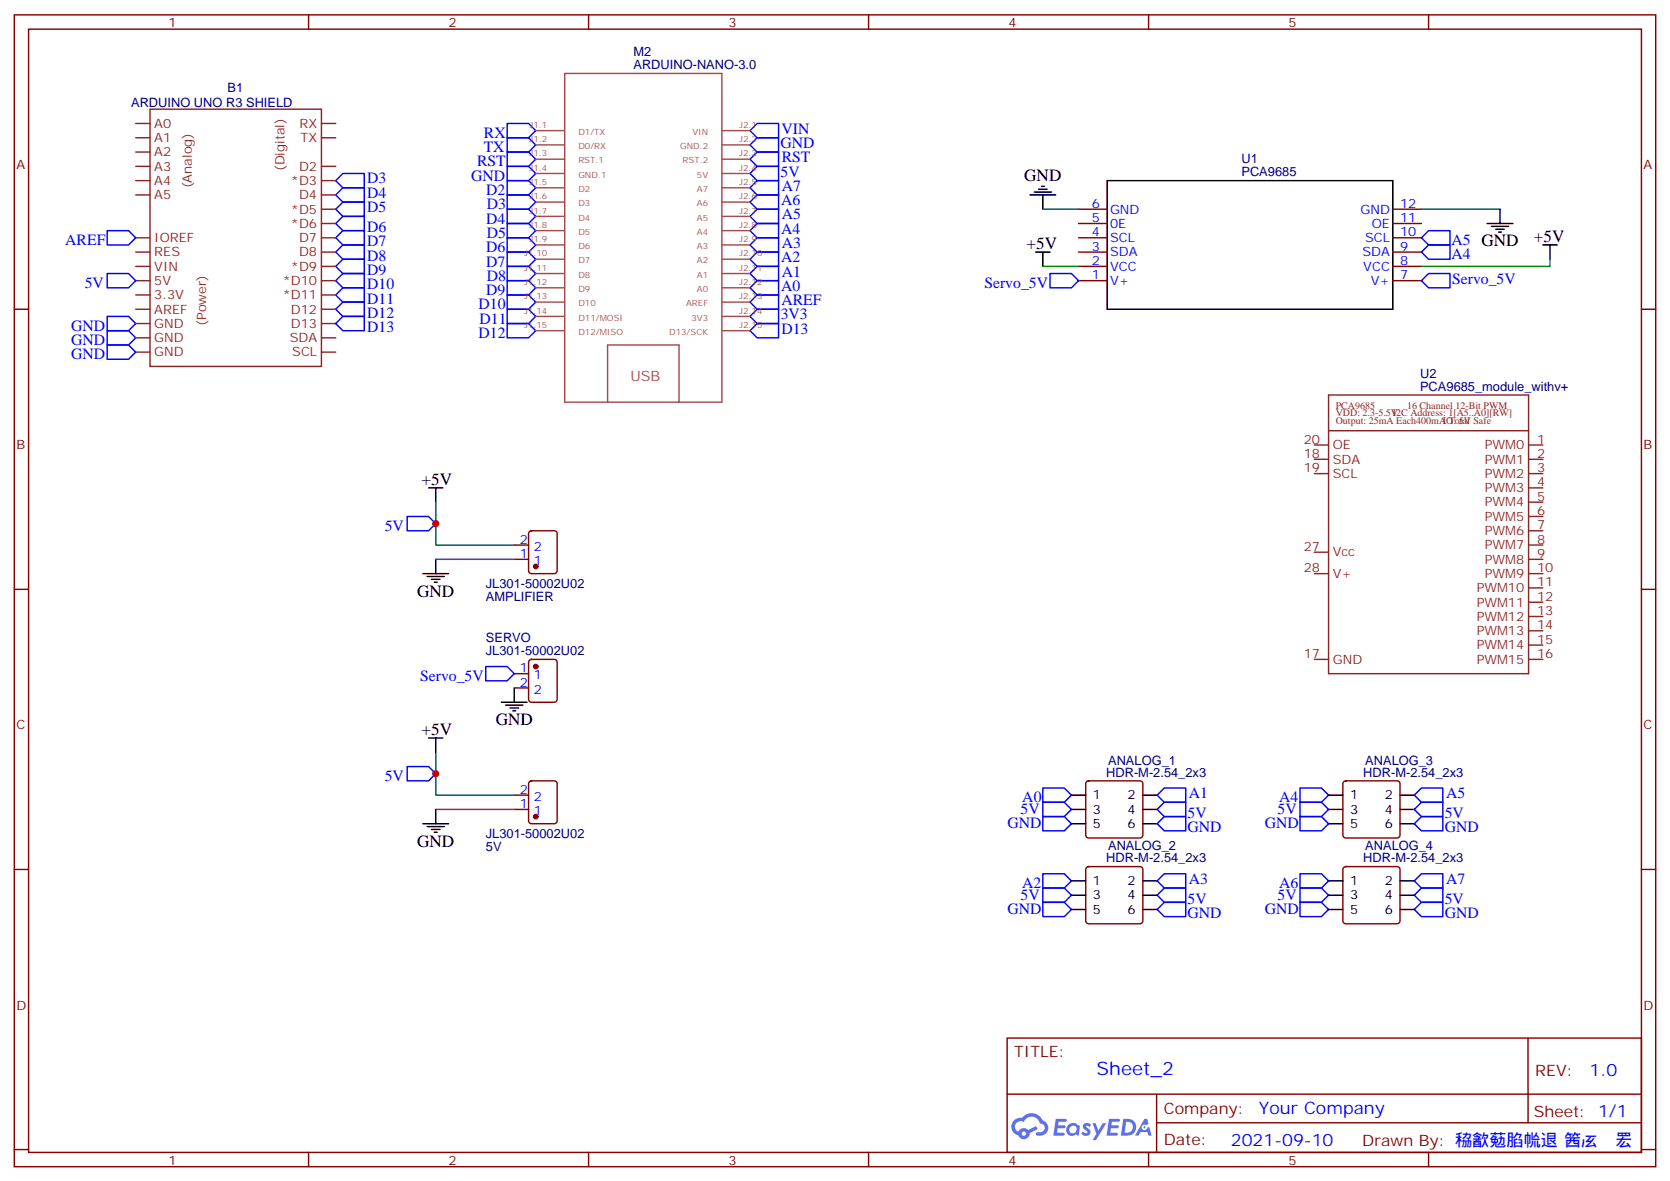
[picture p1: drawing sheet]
<svg xmlns="http://www.w3.org/2000/svg" width="412mm" height="292mm" viewBox="0 0 412 292" stroke-linecap="round" stroke-linejoin="round" font-family="sans-serif">
<g fill="none" stroke="#870000" stroke-width=".35">
<path d="M3.5 3.7h405.4v284.3h-405.4zM7.1 7.2h398.2v277.3h-398.2zM76.2 3.7v3.5M145.3 3.7v3.5M214.5 3.7v3.5M283.6 3.7v3.5M352.8 3.7v3.5M3.5 76.3h3.6M405.3 76.3h3.6M3.5 145.5h3.6M405.3 145.5h3.6M3.5 214.6h3.6"/>
<path d="M405.3 214.6h3.6M248.7 256.3h156.6v28.2h-156.6zM377.3 256.3v20.9M248.7 270.1h156.5M285.6 277.2h119.6M285.6 270.1v14.1M3.5 283.8h3.6M76.2 284.5v3.5M145.3 284.5v3.5M214.5 284.5v3.5M283.6 284.5v3.5M352.8 284.5v3.5"/>
<path d="M405.3 283.8h3.6"/>
</g>
<g fill="#5487ff">
<path d="M267.7 277.4a1.22 1.22 0 0 1 1.7 .3l-.4 .6a.47 .47 0 0 0-.3-.4 .47 .47 0 0 0-.5 .2v.1a1.3 1.3 0 0 1 1 1.7 1.39 1.39 0 0 1-2.2-.1l.5-.5 .7 .4a.29 .29 0 0 0 .3-.2 .29 .29 0 0 0-.2-.4 1.04 1.04 0 0 1-.6-1.7z"/>
<path d="M260.7 276.2h2.4a.37 .37 0 0 1 .3 .4 .37 .37 0 0 1-.3 .3h-1.7l-.1 .9h1.5l.3 .3-.3 .4h-1.6l-.2 1.1h1.6a.36 .36 0 0 1 .3 .4 .36 .36 0 0 1-.3 .3h-2.5z"/>
<path d="M273.8 276.2h2.4a.37 .37 0 0 1 .4 .4 .37 .37 0 0 1-.4 .3h-1.6l-.2 .9h1.6l.3 .3-.4 .4h-1.6l-.1 1.1h1.5a.36 .36 0 0 1 .4 .4 .36 .36 0 0 1-.4 .3h-2.4z"/>
<path d="M282.6 276.2h.7l.3 1.2-.6 .4a.69 .69 0 0 0-1 .2 .69 .69 0 0 0 .4 1 .69 .69 0 0 0 .9-.6l.5-.3 .6 2.2h-.8l-.2-.9h-1.8l-.5 .9h-.8z"/>
<path d="M269.8 277.3h.8l.6 1.8 1.1-1.8h.9l-2.6 4.2h-.8l.9-1.6z"/>
<path d="M277.4 276.2l-.6 4.1h1.3a2.11 2.11 0 0 0 2.5-2.1 2.11 2.11 0 0 0-2.5-2zM278.1 276.9a1.39 1.39 0 0 1 1.7 1.4 1.39 1.39 0 0 1-1.8 1.3h-.3z"/>
<path d="M263.7 277.8a1.47 1.47 0 0 0-.1 2.1 1.47 1.47 0 0 0 2.1 .1l.7 .3 .3-2.3-.2-.2h-.4a1.49 1.49 0 0 0-2.4 0zM264.4 278.2a.92 .92 0 0 1 1.5 .5 .92 .92 0 0 1-1.3 1 .9 .9 0 0 1-.2-1.5z"/>
<path d="M250.4 276.6a2.18 2.18 0 0 0 1.1 3.7 1.44 1.44 0 0 0 1.6 .9 1.44 1.44 0 0 0 1.2-1.5l2-1-.5-.7-1.9 .9a1.47 1.47 0 0 0-2.4 .5 1.39 1.39 0 0 1-.7-2 1.39 1.39 0 0 1 2-.4 2.12 2.12 0 0 1 2.2-1.3 2.12 2.12 0 0 1 1.9 1.7 1.07 1.07 0 0 1 1.1 1 1.07 1.07 0 0 1-1 1.1h-.7a.43 .43 0 0 0-.5 .4 .43 .43 0 0 0 .4 .4 1.98 1.98 0 0 0 2.5-1.2 1.98 1.98 0 0 0-1.2-2.5 2.98 2.98 0 0 0-5.1-.7l-1.1 .1zM252.3 279.9a.55 .55 0 0 1 1.1 0 .55 .55 0 0 1-1.1 0z"/>
<circle cx="282.6" cy="278.3" r=".26"/>
</g>
<g fill="none" stroke="#000" stroke-width=".35">
<path d="M254.4 48.1h6.3M255.4 47.4h4.2M256.5 46.7h2.1M257.2 46h.7M257.5 48.1v3.5M273.4 44.6h70.6v31.7h-70.6zM367.2 55.2h6.4M368.3 55.9h4.2M369.4 56.6h2.1M370.1 57.3h.7M370.4 51.6v3.6M255.8 62.2h3.5"/>
<path d="M257.5 62.2v3.6M381 60.5h3.5M382.8 60.5v3.5M105.8 120.4h3.6M107.6 120.4v3.6M107.6 138.1v3.5M104.4 141.6h6.4M105.5 142.3h4.2M106.5 143h2.2M107.2 143.7h.7M123.8 173.4h6.4M124.9 174.1h4.2"/>
<path d="M125.9 174.8h2.2M126.6 175.5h.8M127 169.8v3.6M105.8 182.2h3.6M107.6 182.2v3.5M107.6 199.8v3.5M264.6 196.3h3.5M264.6 199.8h3.5M282.2 196.3h3.6M282.2 199.8h3.6M328.1 196.3h3.5M328.1 199.8h3.5"/>
<path d="M345.7 196.3h3.5M345.7 199.8h3.5M104.4 203.3h6.4M105.5 204h4.2M106.5 204.8h2.2M107.2 205.5h.7M264.6 203.3h3.5M264.6 217.5h3.5M282.2 203.3h3.6M282.2 217.5h3.6M328.1 203.3h3.5M328.1 217.5h3.5"/>
<path d="M345.7 203.3h3.5M345.7 217.5h3.5M264.6 221h3.5M264.6 224.5h3.5M282.2 221h3.6M282.2 224.5h3.6M328.1 221h3.5M328.1 224.5h3.5M345.7 221h3.5M345.7 224.5h3.5"/>
</g>
<g fill="none" stroke="#870000" stroke-width=".35">
<path d="M266.3 58.7h7.1M266.3 55.2h7.1M266.3 51.6h7.1M344 58.7h7M344 55.2h7M344 51.6h7M266.3 69.3h7.1M266.3 65.8h7.1M266.3 62.2h7.1M344 69.3h7M344 65.8h7M344 62.2h7"/>
<path d="M127 138.1h3.5M127 134.5h3.5M130.8 131.2l.4-.2h5.7a.71 .71 0 0 1 .7 .7v9.2a.76 .76 0 0 1-.7 .7h-5.7a.76 .76 0 0 1-.7-.7v-9.2zM127 166.3h3.5M127 169.8h3.5M130.8 163l.4-.2h5.7a.71 .71 0 0 1 .7 .7v9.1a.76 .76 0 0 1-.7 .8h-5.7a.76 .76 0 0 1-.7-.8v-9.1zM127 199.8h3.5M127 196.3h3.5M130.8 193l.4-.2h5.7a.71 .71 0 0 1 .7 .7v9.1a.76 .76 0 0 1-.7 .7h-5.7a.76 .76 0 0 1-.7-.7v-9.1zM268.3 193l.5-.2h12.7a.71 .71 0 0 1 .7 .7v12.7a.76 .76 0 0 1-.7 .7h-12.7a.76 .76 0 0 1-.7-.7v-12.7zM331.8 193l.5-.2h12.7a.71 .71 0 0 1 .7 .7v12.7a.76 .76 0 0 1-.7 .7h-12.7a.76 .76 0 0 1-.7-.7v-12.7zM268.3 214.1l.5-.2h12.7a.71 .71 0 0 1 .7 .7v12.7a.76 .76 0 0 1-.7 .7h-12.7a.76 .76 0 0 1-.7-.7v-12.7z"/>
<path d="M331.8 214.1l.5-.2h12.7a.71 .71 0 0 1 .7 .7v12.7a.76 .76 0 0 1-.7 .7h-12.7a.76 .76 0 0 1-.7-.7v-12.7z"/>
</g>
<g fill="#870000" stroke="#870000" stroke-width=".35">
<circle cx="132.3" cy="139.8" r=".53"/>
<circle cx="132.3" cy="164.5" r=".53"/>
<circle cx="132.3" cy="201.6" r=".53"/>
</g>
<g fill="none" stroke="#00f" stroke-width=".35">
<path d="M125.2 37.5h5.3l1.8 1.8-1.8 1.8h-5.3zM125.2 30.5h5.3l1.8 1.7-1.8 1.8h-5.3zM125.2 34h5.3l1.8 1.8-1.8 1.7h-5.3zM185.2 39.3l1.8-1.8h5.3v3.6h-5.3zM187 30.5h5.3v3.5h-5.3l-1.8-1.8zM187 34h5.3v3.5h-5.3l-1.8-1.7zM26.5 56.9h5.2l1.8 1.8-1.8 1.8h-5.2zM82.9 51.6l1.8-1.7h5.3v3.5h-5.3zM82.9 48.1l1.8-1.7h5.3v3.5h-5.3zM82.9 44.6l1.8-1.8h5.3v3.6h-5.3zM84.7 56.9h5.3v3.6h-5.3l-1.8-1.8zM84.7 53.4h5.3v3.5h-5.3l-1.8-1.7z"/>
<path d="M125.2 41.1h5.3l1.8 1.7-1.8 1.8h-5.3zM125.2 44.6h5.3l1.8 1.8-1.8 1.7h-5.3zM125.2 48.1h5.3l1.8 1.8-1.8 1.7h-5.3zM125.2 51.6h5.3l1.8 1.8-1.8 1.8h-5.3zM125.2 55.2h5.3l1.8 1.7-1.8 1.8h-5.3zM125.2 58.7h5.3l1.8 1.8-1.8 1.7h-5.3zM185.2 46.4l1.8-1.8h5.3v3.5h-5.3zM185.2 42.8l1.8-1.7h5.3v3.5h-5.3zM185.2 56.9l1.8-1.7h5.3v3.5h-5.3zM185.2 53.4l1.8-1.8h5.3v3.6h-5.3zM187 48.1h5.3v3.5h-5.3l-1.8-1.7zM351 58.7l1.8-1.8h5.3v3.6h-5.3z"/>
<path d="M26.5 78.1h5.2l1.8 1.8-1.8 1.7h-5.2zM26.5 67.5h5.2l1.8 1.8-1.8 1.7h-5.2zM84.7 74.6h5.3v3.5h-5.3l-1.8-1.8zM84.7 71h5.3v3.6h-5.3l-1.8-1.8zM84.7 67.5h5.3v3.5h-5.3l-1.8-1.7zM84.7 64h5.3v3.5h-5.3l-1.8-1.7zM84.7 60.5h5.3v3.5h-5.3l-1.8-1.8zM84.7 78.1h5.3v3.5h-5.3l-1.8-1.7zM125.2 65.8h5.3l1.8 1.7-1.8 1.8h-5.3zM125.2 69.3h5.3l1.8 1.7-1.8 1.8h-5.3zM125.2 72.8h5.3l1.8 1.8-1.8 1.7h-5.3zM125.2 76.3h5.3l1.8 1.8-1.8 1.8h-5.3z"/>
<path d="M125.2 79.9h5.3l1.8 1.7-1.8 1.8h-5.3zM125.2 62.2h5.3l1.8 1.8-1.8 1.8h-5.3zM185.2 78.1l1.8-1.8h5.3v3.6h-5.3zM185.2 71l1.8-1.7h5.3v3.5h-5.3zM185.2 64l1.8-1.8h5.3v3.6h-5.3zM185.2 60.5l1.8-1.8h5.3v3.5h-5.3zM185.2 74.6l1.8-1.8h5.3v3.5h-5.3zM187 65.8h5.3v3.5h-5.3l-1.8-1.8zM259.3 67.5h5.3l1.7 1.8-1.7 1.7h-5.3zM351 69.3l1.8-1.8h5.3v3.5h-5.3zM352.8 60.5h5.3v3.5h-5.3l-1.8-1.8zM26.5 81.6h5.2l1.8 1.8-1.8 1.8h-5.2z"/>
<path d="M26.5 85.2h5.2l1.8 1.7-1.8 1.8h-5.2zM185.2 81.6l1.8-1.7h5.3v3.5h-5.3zM100.5 127.5h5.3l1.8 1.8-1.8 1.7h-5.3zM119.9 164.5h5.3l1.8 1.8-1.8 1.8h-5.3zM100.5 189.2h5.3l1.8 1.8-1.8 1.8h-5.3zM257.5 194.5h5.3l1.8 1.8-1.8 1.7h-5.3zM257.5 198h5.3l1.8 1.8-1.8 1.8h-5.3zM287.5 194.5h5.3v3.5h-5.3l-1.7-1.7zM287.5 198h5.3v3.6h-5.3l-1.7-1.8zM321 194.5h5.3l1.8 1.8-1.8 1.7h-5.3zM321 198h5.3l1.8 1.8-1.8 1.8h-5.3zM349.2 196.3l1.8-1.8h5.3v3.5h-5.3z"/>
<path d="M349.2 199.8l1.8-1.8h5.3v3.6h-5.3zM257.5 201.6h5.3l1.8 1.7-1.8 1.8h-5.3zM257.5 219.2h5.3l1.8 1.8-1.8 1.7h-5.3zM257.5 215.7h5.3l1.8 1.8-1.8 1.7h-5.3zM287.5 201.6h5.3v3.5h-5.3l-1.7-1.8zM287.5 219.2h5.3v3.5h-5.3l-1.7-1.7zM287.5 215.7h5.3v3.5h-5.3l-1.7-1.7zM321 219.2h5.3l1.8 1.8-1.8 1.7h-5.3zM321 215.7h5.3l1.8 1.8-1.8 1.7h-5.3zM321 201.6h5.3l1.8 1.7-1.8 1.8h-5.3zM349.2 217.5l1.8-1.8h5.3v3.5h-5.3zM351 219.2h5.3v3.5h-5.3l-1.8-1.7z"/>
<path d="M351 201.6h5.3v3.5h-5.3l-1.8-1.8zM257.5 222.7h5.3l1.8 1.8-1.8 1.8h-5.3zM287.5 222.7h5.3v3.6h-5.3l-1.7-1.8zM321 222.7h5.3l1.8 1.8-1.8 1.8h-5.3zM351 222.7h5.3v3.6h-5.3l-1.8-1.8z"/>
</g>
<g fill="none" stroke="#a64a4a" stroke-width=".35">
<path d="M139.5 18.1h38.8v81.2h-38.8zM132.3 32.2h6.9M132.3 35.8h6.9M132.3 39.3h6.9M178.3 32.2h6.9M178.3 35.8h6.9M178.3 39.3h6.9M132.3 42.8h6.9M132.3 46.4h6.9M132.3 49.9h6.9M132.3 53.4h6.9M132.3 56.9h6.9"/>
<path d="M178.3 42.8h6.9M178.3 46.4h6.9M178.3 49.9h6.9M178.3 53.4h6.9M178.3 56.9h6.9M132.3 60.5h6.9M132.3 64h6.9M132.3 67.5h6.9M132.3 71h6.9M132.3 74.6h6.9M132.3 78.1h6.9M178.3 60.5h6.9"/>
<path d="M178.3 64h6.9M178.3 67.5h6.9M178.3 71h6.9M178.3 74.6h6.9M178.3 78.1h6.9M132.3 81.6h6.9M150 99.3v-14.1h17.7v14.1M178.3 81.6h6.9"/>
</g>
<g fill="none" stroke="#8c2424" stroke-width=".35">
<path d="M33.5 30.5h3.5M33.5 34h3.5M33.5 37.5h3.5M37 27h42.4v63.5h-42.4zM79.4 30.5h3.5M79.4 34h3.5M33.5 41.1h3.5M33.5 44.6h3.5M33.5 48.1h3.5M33.5 58.7h3.5M79.4 41.1h3.5M79.4 44.6h3.5"/>
<path d="M79.4 48.1h3.5M79.4 51.6h3.5M79.4 55.2h3.5M79.4 58.7h3.5M33.5 62.2h3.5M33.5 65.8h3.5M33.5 69.3h3.5M33.5 72.8h3.5M33.5 76.3h3.5M33.5 79.9h3.5M79.4 62.2h3.5M79.4 65.8h3.5"/>
<path d="M79.4 69.3h3.5M79.4 72.8h3.5M79.4 76.3h3.5M79.4 79.9h3.5M33.5 83.4h3.5M33.5 86.9h3.5M79.4 83.4h3.5M79.4 86.9h3.5M328.1 97.5h49.4v68.8h-49.4zM324.6 109.9h3.5M324.6 113.4h3.5M324.6 116.9h3.5"/>
<path d="M328.1 106.3h49.4M377.5 109.9h3.5M377.5 113.4h3.5M377.5 116.9h3.5M324.6 136.3h3.5M377.5 120.4h3.5M377.5 124h3.5M377.5 127.5h3.5M377.5 131h3.5M377.5 134.5h3.5M377.5 138.1h3.5M324.6 141.6h3.5"/>
<path d="M377.5 141.6h3.5M377.5 145.1h3.5M377.5 148.7h3.5M377.5 152.2h3.5M377.5 155.7h3.5M377.5 159.2h3.5M324.6 162.8h3.5M377.5 162.8h3.5"/>
</g>
<path d="M257.5 51.6h8.8M351 51.6h19.4M257.5 65.8h8.8M382.8 64v1.8h-31.8M107.6 124v10.5h19.4M107.6 138.1h19.4M107.6 185.7v10.6h19.4M107.6 199.8h19.4" fill="none" stroke="#008700" stroke-width=".35"/>
<g fill="#c00">
<circle cx="107.6" cy="129.3" r=".88"/>
<circle cx="107.6" cy="191" r=".88"/>
</g>
<text font-size="4.6" fill="#00f" x="270.8" y="265.3">Sheet_2</text>
<g font-size="4.2">
<text x="252.9" y="44.8">GND</text>
<text x="378.8" y="59.8">+5V</text>
<text x="253.5" y="61.5">+5V</text>
<text x="104.1" y="119.7">+5V</text>
<text x="103" y="147.2">GND</text>
<text x="122.4" y="179">GND</text>
<text x="104.1" y="181.5">+5V</text>
<text x="103" y="209">GND</text>
</g>
<g font-size="4.2" fill="#00f">
<text x="392.5" y="265.5">1.0</text>
<text x="310.9" y="275.1">Your Company</text>
<text x="304" y="282.9">2021-09-10</text>
</g>
<g font-size="3.9" fill="#00f">
<text x="119.5" y="34.1">RX</text>
<text x="193" y="33">VIN</text>
<text x="117.8" y="41.1">RST</text>
<text x="119.5" y="37.6">TX</text>
<text x="192.7" y="36.5">GND</text>
<text x="193" y="40.1">RST</text>
<text x="90.7" y="45.3">D3</text>
<text x="116.3" y="44.6">GND</text>
<text x="192.7" y="43.6">5V</text>
<text x="193" y="47.1">A7</text>
<text x="90.7" y="52.4">D5</text>
<text x="90.7" y="48.8">D4</text>
<text x="120.1" y="48.2">D2</text>
<text x="120.2" y="51.7">D3</text>
<text x="192.9" y="50.6">A6</text>
<text x="90.7" y="57.3">D6</text>
<text x="120.1" y="55.2">D4</text>
<text x="120.2" y="58.8">D5</text>
<text x="192.9" y="57.7">A4</text>
<text x="193" y="54.2">A5</text>
<text x="16.1" y="60.5">AREF</text>
<text x="90.7" y="60.8">D7</text>
<text x="90.7" y="64.3">D8</text>
<text x="120.1" y="62.3">D6</text>
<text x="120.1" y="65.8">D7</text>
<text x="192.9" y="64.8">A2</text>
<text x="193" y="61.2">A3</text>
<text x="358.5" y="64">A4</text>
<text x="358.5" y="60.5">A5 GND</text>
<text x="20.9" y="71">5V</text>
<text x="90.7" y="71.4">D10</text>
<text x="90.7" y="67.9">D9</text>
<text x="120.2" y="69.3">D8</text>
<text x="192.9" y="71.8">A0</text>
<text x="193" y="68.3">A1</text>
<text x="243.1" y="71">Servo_5V</text>
<text x="358.6" y="70">Servo_5V</text>
<text x="90.7" y="74.9">D11</text>
<text x="118.2" y="76.4">D10</text>
<text x="120.1" y="72.9">D9</text>
<text x="193" y="75.3">AREF</text>
<text x="17.5" y="81.7">GND</text>
<text x="90.7" y="78.5">D12</text>
<text x="90.7" y="82">D13</text>
<text x="118.2" y="83.4">D12</text>
<text x="118.4" y="79.9">D11</text>
<text x="192.8" y="78.9">3V3</text>
<text x="193" y="82.3">D13</text>
<text x="17.5" y="85.2">GND</text>
<text x="17.5" y="88.7">GND</text>
<text x="95" y="131">5V</text>
<text x="103.7" y="168.1">Servo_5V</text>
<text x="95" y="192.7">5V</text>
<text x="252.5" y="198">A0</text>
<text x="293.6" y="197">A1</text>
<text x="315.9" y="198">A4</text>
<text x="357.1" y="197">A5</text>
<text x="252" y="200.9">5V</text>
<text x="293.3" y="201.9">5V</text>
<text x="315.5" y="200.9">5V</text>
<text x="356.8" y="201.9">5V</text>
<text x="248.8" y="204.5">GND</text>
<text x="293.3" y="205.4">GND</text>
<text x="312.3" y="204.5">GND</text>
<text x="356.8" y="205.4">GND</text>
<text x="252.4" y="219.2">A2</text>
<text x="293.6" y="218.2">A3</text>
<text x="315.9" y="219.2">A6</text>
<text x="357.1" y="218.2">A7</text>
<text x="248.8" y="225.6">GND</text>
<text x="252" y="222.1">5V</text>
<text x="293.3" y="226.6">GND</text>
<text x="293.3" y="223">5V</text>
<text x="312.3" y="225.6">GND</text>
<text x="315.5" y="222.1">5V</text>
<text x="356.8" y="226.6">GND</text>
<text x="356.8" y="223">5V</text>
</g>
<g font-size="3.9" fill="#800">
<text x="250.5" y="260.8">TITLE:</text>
<text x="379.1" y="265.5">REV:</text>
<text x="287.4" y="275">Company:</text>
<text x="378.7" y="275.7">Sheet: 1/1</text>
<text x="287.4" y="282.7">Date:</text>
<text x="336.4" y="282.8">Drawn By: 䅄㱃葂䐄㡃退 䇴㕄ц䍔㈀</text>
</g>
<text font-size="3.5" fill="#a54b4b" x="155.7" y="94">USB</text>
<g font-size="3.2" fill="#800">
<text x="41.6" y="6.7">1</text>
<text x="110.8" y="6.7">2</text>
<text x="179.9" y="6.7">3</text>
<text x="249.1" y="6.7">4</text>
<text x="318.2" y="6.7">5</text>
<text x="4.1" y="41.8">A</text>
<text x="405.9" y="41.8">A</text>
<text x="4.1" y="110.9">B</text>
<text x="405.9" y="110.9">B</text>
<text x="4.1" y="180.1">C</text>
<text x="405.9" y="180.1">C</text>
<text x="4.1" y="249.2">D</text>
<text x="405.9" y="249.2">D</text>
<text x="41.6" y="287.5">1</text>
<text x="110.8" y="287.5">2</text>
<text x="179.9" y="287.5">3</text>
<text x="249.1" y="287.5">4</text>
<text x="318.2" y="287.5">5</text>
</g>
<g font-size="3.2" fill="#000080">
<text x="156.4" y="17.1">ARDUINO-NANO-3.0</text>
<text x="156.4" y="13.9">M2</text>
<text x="56.2" y="22.7">B1</text>
<text x="32.4" y="26.3">ARDUINO UNO R3 SHIELD</text>
<text x="306.6" y="40.4">U1</text>
<text x="306.6" y="43.5">PCA9685</text>
<text x="350.7" y="93.3">U2</text>
<text x="350.7" y="96.4">PCA9685_module_withv+</text>
<text x="120" y="145.1">JL301-50002U02</text>
<text x="120" y="148.3">AMPLIFIER</text>
<text x="120" y="161.7">JL301-50002U02</text>
<text x="120" y="158.6">SERVO</text>
<text x="273.2" y="191.7">HDR-M-2.54_2x3</text>
<text x="273.6" y="188.8">ANALOG_1</text>
<text x="336.7" y="191.7">HDR-M-2.54_2x3</text>
<text x="337.1" y="188.8">ANALOG_3</text>
<text x="120" y="206.9">JL301-50002U02</text>
<text x="120" y="210">5V</text>
<text x="273.6" y="209.9">ANALOG_2</text>
<text x="337.1" y="209.9">ANALOG_4</text>
<text x="273.2" y="212.9">HDR-M-2.54_2x3</text>
<text x="336.7" y="212.9">HDR-M-2.54_2x3</text>
</g>
<g font-size="3.2" fill="#8d2323">
<text x="38.1" y="31.5">A0</text>
<text x="38.1" y="35.1">A1</text>
<text x="73.9" y="31.5">RX</text>
<text x="74.2" y="35.1">TX</text>
<text x="38.1" y="38.6">A2</text>
<text x="38.1" y="42.1">A3</text>
<text x="38.1" y="45.6">A4</text>
<text x="47.4" y="46.5" transform="rotate(-90 47.4 46.5)">(Analog)</text>
<text x="70.3" y="42.3" transform="rotate(-90 70.3 42.3)">(Digital)</text>
<text x="71.8" y="45.6">*D3</text>
<text x="73.9" y="42.1">D2</text>
<text x="38.1" y="49.2">A5</text>
<text x="71.8" y="52.7">*D5</text>
<text x="73.9" y="49.2">D4</text>
<text x="38.1" y="59.8">IOREF</text>
<text x="71.8" y="56.2">*D6</text>
<text x="73.9" y="59.8">D7</text>
<text x="38.1" y="63.3">RES</text>
<text x="73.9" y="63.3">D8</text>
<text x="38.1" y="66.8">VIN</text>
<text x="38.1" y="70.3">5V</text>
<text x="69.8" y="70.3">*D10</text>
<text x="71.8" y="66.8">*D9</text>
<text x="38.1" y="77.4">AREF</text>
<text x="38.1" y="73.9">3.3V</text>
<text x="69.8" y="73.9">*D11</text>
<text x="71.8" y="77.4">D12</text>
<text x="38.1" y="80.9">GND</text>
<text x="50.9" y="80.5" transform="rotate(-90 50.9 80.5)">(Power)</text>
<text x="71.8" y="80.9">D13</text>
<text x="38.1" y="84.5">GND</text>
<text x="38.1" y="88">GND</text>
<text x="71.5" y="84.5">SDA</text>
<text x="72.2" y="88">SCL</text>
<text x="321.9" y="113">18</text>
<text x="321.9" y="109.5">20</text>
<text x="329.1" y="110.9">OE</text>
<text x="366.7" y="110.9">PWM0</text>
<text x="379.6" y="109.5">1</text>
<text x="379.6" y="113">2</text>
<text x="321.9" y="116.6">19</text>
<text x="329.1" y="114.4">SDA</text>
<text x="329.1" y="118">SCL</text>
<text x="366.7" y="114.4">PWM1</text>
<text x="366.7" y="118">PWM2</text>
<text x="379.6" y="116.6">3</text>
<text x="366.7" y="121.5">PWM3</text>
<text x="366.7" y="125">PWM4</text>
<text x="379.6" y="120.1">4</text>
<text x="379.6" y="123.6">5</text>
<text x="366.7" y="128.6">PWM5</text>
<text x="379.6" y="127.1">6</text>
<text x="379.6" y="130.7">7</text>
<text x="321.9" y="136">27</text>
<text x="329.1" y="137.4">Vcc</text>
<text x="366.7" y="132.1">PWM6</text>
<text x="366.7" y="135.6">PWM7</text>
<text x="379.6" y="134.2">8</text>
<text x="379.6" y="137.7">9</text>
<text x="321.9" y="141.3">28</text>
<text x="329.1" y="142.7">V+</text>
<text x="366.7" y="139.1">PWM8</text>
<text x="366.7" y="142.7">PWM9</text>
<text x="379.6" y="141.3">10</text>
<text x="364.7" y="146.2">PWM10</text>
<text x="364.7" y="149.7">PWM11</text>
<text x="379.6" y="144.8">11</text>
<text x="379.6" y="148.3">12</text>
<text x="364.7" y="153.2">PWM12</text>
<text x="379.6" y="151.8">13</text>
<text x="379.6" y="155.4">14</text>
<text x="364.7" y="156.8">PWM13</text>
<text x="364.7" y="160.3">PWM14</text>
<text x="379.6" y="158.9">15</text>
<text x="321.9" y="162.4">17</text>
<text x="329.1" y="163.8">GND</text>
<text x="364.7" y="163.8">PWM15</text>
<text x="379.6" y="162.4">16</text>
</g>
<g font-size="3.2" fill="#00f">
<text x="269.6" y="51.3">6</text>
<text x="274.1" y="52.7">GND</text>
<text x="336" y="52.7">GND</text>
<text x="345.7" y="51.3">12</text>
<text x="269.6" y="58.3">4</text>
<text x="269.6" y="54.8">5</text>
<text x="274.1" y="59.8">SCL</text>
<text x="274.1" y="56.2">0E</text>
<text x="337.1" y="59.8">SCL</text>
<text x="338.7" y="56.2">OE</text>
<text x="345.7" y="58.3">10</text>
<text x="345.7" y="54.8">11</text>
<text x="269.6" y="65.4">2</text>
<text x="269.6" y="61.9">3</text>
<text x="274.1" y="63.3">SDA</text>
<text x="336.5" y="63.3">SDA</text>
<text x="345.7" y="65.4">8</text>
<text x="345.7" y="61.9">9</text>
<text x="269.6" y="68.9">1</text>
<text x="274.1" y="70.3">V+</text>
<text x="274.1" y="66.8">VCC</text>
<text x="336.7" y="66.8">VCC</text>
<text x="338.5" y="70.3">V+</text>
<text x="345.7" y="68.9">7</text>
<text x="128.3" y="137.7">1</text>
<text x="128.3" y="134.2">2</text>
<text x="131.8" y="136">2</text>
<text x="131.8" y="139.5">1</text>
<text x="128.3" y="165.9">1</text>
<text x="131.8" y="167.7">1</text>
<text x="128.3" y="169.5">2</text>
<text x="131.8" y="171.2">2</text>
<text x="128.3" y="195.9">2</text>
<text x="131.8" y="197.7">2</text>
<text x="128.3" y="199.5">1</text>
<text x="131.8" y="201.2">1</text>
</g>
<g font-size="3.2">
<text x="269.9" y="197.3">1</text>
<text x="278.4" y="197.3">2</text>
<text x="333.4" y="197.3">1</text>
<text x="341.9" y="197.3">2</text>
<text x="269.9" y="200.9">3</text>
<text x="278.4" y="200.9">4</text>
<text x="333.4" y="200.9">3</text>
<text x="341.9" y="200.9">4</text>
<text x="269.9" y="204.4">5</text>
<text x="278.4" y="204.4">6</text>
<text x="333.4" y="204.4">5</text>
<text x="341.9" y="204.4">6</text>
<text x="269.9" y="218.5">1</text>
<text x="278.4" y="218.5">2</text>
<text x="333.4" y="218.5">1</text>
<text x="341.9" y="218.5">2</text>
<text x="269.9" y="222">3</text>
<text x="269.9" y="225.6">5</text>
<text x="278.4" y="222">4</text>
<text x="278.4" y="225.6">6</text>
<text x="333.4" y="222">3</text>
<text x="333.4" y="225.6">5</text>
<text x="341.9" y="222">4</text>
<text x="341.9" y="225.6">6</text>
</g>
<g font-size="2.5" fill="#8d2323">
<text x="329.8" y="101">PCA9685</text>
<text x="347.5" y="101">16 Channel 12-Bit PWM</text>
<text x="329.8" y="102.8">VDD: 2.3-5.5V</text>
<text x="329.8" y="104.6">Output: 25mA Each400mA Total</text>
<text x="344" y="102.8">I2C Address: 1[A5..A0][RW]</text>
<text x="356.3" y="104.6">IO: 5V Safe</text>
</g>
<g font-size="2.1" fill="#a54b4b">
<text x="130.8" y="31.5">J1.1</text>
<text x="130.8" y="35.1">J1.2</text>
<text x="142.8" y="33.3">D1/TX</text>
<text x="171" y="33.3">VIN</text>
<text x="182.5" y="31.5">J2.1</text>
<text x="182.5" y="35.1">J2.2</text>
<text x="130.8" y="38.6">J1.3</text>
<text x="142.8" y="36.8">D0/RX</text>
<text x="142.8" y="40.3">RST.1</text>
<text x="167.9" y="36.8">GND.2</text>
<text x="168.6" y="40.3">RST.2</text>
<text x="182.5" y="38.6">J2.3</text>
<text x="130.8" y="42.1">J1.4</text>
<text x="130.8" y="45.7">J1.5</text>
<text x="142.8" y="43.9">GND.1</text>
<text x="142.8" y="47.4">D2</text>
<text x="172.1" y="43.9">5V</text>
<text x="172.1" y="47.4">A7</text>
<text x="182.5" y="42.1">J2.4</text>
<text x="182.5" y="45.7">J2.5</text>
<text x="130.8" y="49.2">J1.6</text>
<text x="130.8" y="52.7">J1.7</text>
<text x="142.8" y="50.9">D3</text>
<text x="172.1" y="50.9">A6</text>
<text x="182.5" y="49.2">J2.6</text>
<text x="182.5" y="52.7">J2.7</text>
<text x="130.8" y="56.2">J1.8</text>
<text x="130.8" y="59.8">J1.9</text>
<text x="142.8" y="54.5">D4</text>
<text x="142.8" y="58">D5</text>
<text x="172.1" y="54.5">A5</text>
<text x="172.1" y="58">A4</text>
<text x="182.5" y="56.2">J2.8</text>
<text x="182.5" y="59.8">J2.9</text>
<text x="129.4" y="63.3">J1.10</text>
<text x="142.8" y="61.5">D6</text>
<text x="142.8" y="65">D7</text>
<text x="172.1" y="61.5">A3</text>
<text x="172.1" y="65">A2</text>
<text x="182.5" y="63.3">J2.10</text>
<text x="129.4" y="66.8">J1.11</text>
<text x="129.4" y="70.4">J1.12</text>
<text x="142.8" y="68.6">D8</text>
<text x="172.1" y="68.6">A1</text>
<text x="182.5" y="66.8">J2.11</text>
<text x="182.5" y="70.4">J2.12</text>
<text x="129.4" y="73.9">J1.13</text>
<text x="129.4" y="77.4">J1.14</text>
<text x="142.8" y="72.1">D9</text>
<text x="142.8" y="75.6">D10</text>
<text x="169.4" y="75.6">AREF</text>
<text x="172.1" y="72.1">A0</text>
<text x="182.5" y="73.9">J2.13</text>
<text x="182.5" y="77.4">J2.14</text>
<text x="129.4" y="80.9">J1.15</text>
<text x="142.8" y="79.1">D11/MOSI</text>
<text x="142.8" y="82.7">D12/MISO</text>
<text x="165.2" y="82.7">D13/SCK</text>
<text x="170.8" y="79.1">3V3</text>
<text x="182.5" y="80.9">J2.15</text>
</g>
</svg>
